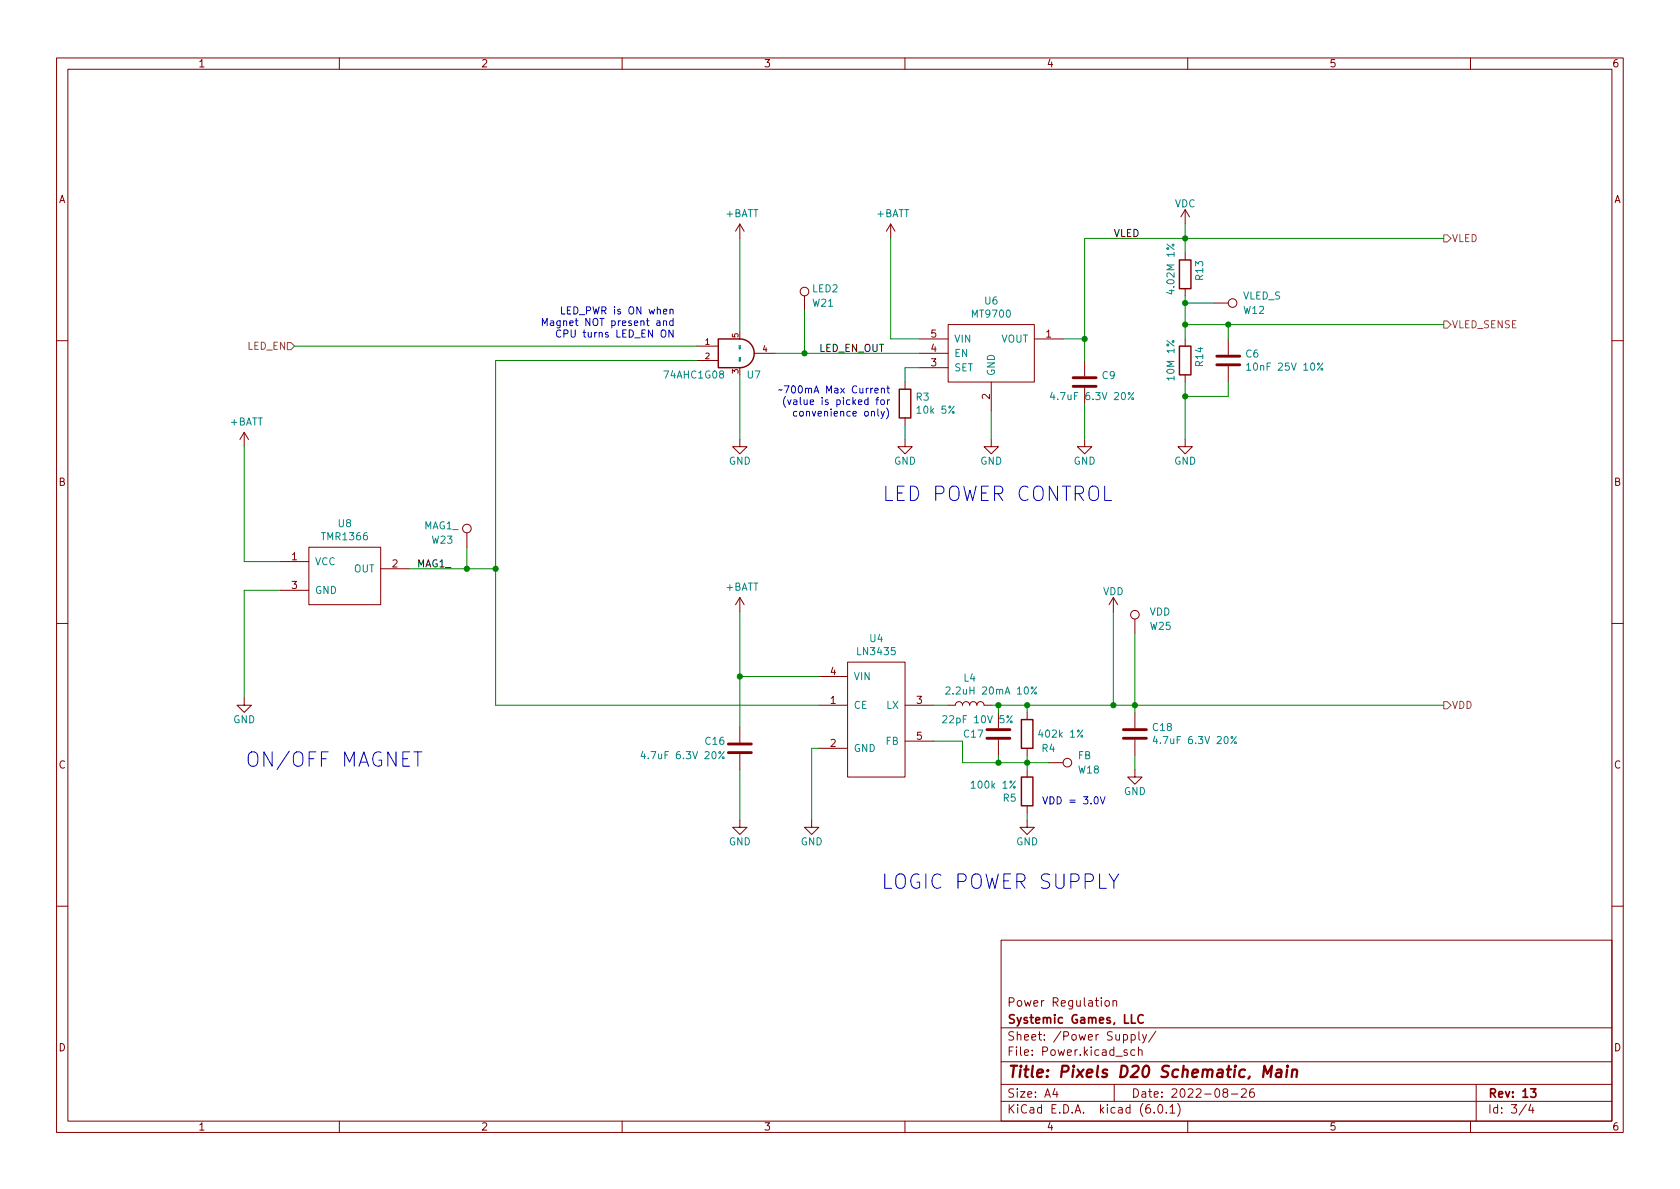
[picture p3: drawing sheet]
<svg xmlns="http://www.w3.org/2000/svg" width="297mm" height="210mm" viewBox="0 0 297 210" stroke-linecap="round" stroke-linejoin="round" font-family="sans-serif">
<g fill="none" stroke="#840000" stroke-width=".18">
<path d="M10 10.2h277v190.1h-277zM12 12.2h273v186.1h-273zM60 10.2v2M110 10.2v2M160 10.2v2M210 10.2v2M260 10.2v2M130.8 39.6l-.8 1.3M130.8 39.6v2.6M130.8 39.6l.8 1.3M157.5 39.6l-.8 1.3M157.5 39.6v2.6"/>
<path d="M157.5 39.6l.7 1.3M209.5 37.1v2.5M209.5 37.1l-.7 1.2M209.5 37.1l.8 1.2M142.2 52.3v2.6M162.6 59.9h5M167.6 57.4h15.3v10.2h-15.3zM182.9 59.9h5.1M209.5 44.7v1.3M209.5 51v1.3M209.5 59.9v1.3M214.6 53.6h2.6"/>
<path d="M217.2 59.9v2.8M10 60.2h2M43.2 76.4l-.8 1.3M43.2 76.4v2.6M43.2 76.4l.7 1.3M123.2 61.2h3.8M123.2 63.7h3.8M130.8 77.7v1.3h1.3l-1.3 1.3-1.3-1.3h1.3M133.3 62.5h3.9M160 77.7v1.3h1.3l-1.3 1.3-1.3-1.3h1.3M160 67.6v1.2M160 73.9v1.3"/>
<path d="M162.6 65h5M162.6 62.5h5M175.3 77.7v1.3h1.2l-1.2 1.3-1.3-1.3h1.3M175.3 67.6v5M191.8 77.7v1.3h1.2l-1.2 1.3-1.3-1.3h1.3M191.8 63.7v2.8M191.8 68.6v2.8M209.5 77.7v1.3h1.3l-1.3 1.3-1.2-1.3h1.2M209.5 66.3v1.3M217.2 64.8v2.8M285 60.2h2M49.5 99.3h5.1"/>
<path d="M54.6 96.8h12.7v10.1h-12.7zM82.5 94.2v2.6M10 110.2h2M49.5 104.4h5.1M67.3 100.6h5.1M130.8 105.7v2.5M130.8 105.7l-.8 1.2M130.8 105.7l.8 1.2M144.8 119.6h5.1M149.9 117.1h10.1v20.3h-10.1zM196.8 105.7l-.7 1.2M196.8 105.7v2.5"/>
<path d="M196.8 105.7l.8 1.2M200.7 109.5v2.5M285 110.2h2M43.2 123.4v1.3h1.2l-1.2 1.3-1.3-1.3h1.3M130.8 128.5v2.8M130.8 133.3v2.8M144.8 124.7h5.1M144.8 132.3h5.1M160 124.7h5.1M160 131.1h5.1M167.6 124.7h1.3a.64 .64 0 0 1 .6-.6 .64 .64 0 0 1 .7 .6 .64 .64 0 0 1 .6-.6 .64 .64 0 0 1 .6 .6 .64 .64 0 0 1 .7-.6 .64 .64 0 0 1 .6 .6 .64 .64 0 0 1 .7-.6 .64 .64 0 0 1 .6 .6h1.3M176.5 126v2.8"/>
<path d="M176.5 130.8v2.8M181.6 126v1.2M181.6 132.3v1.3M181.6 136.1v1.3M185.4 134.9h2.6M200.7 136.1v1.3h1.2l-1.2 1.3-1.3-1.3h1.3M200.7 126v2.8M200.7 130.8v2.8M130.8 145v1.3h1.3l-1.3 1.3-1.3-1.3h1.3M143.5 145v1.3h1.3l-1.3 1.3-1.3-1.3h1.3M181.6 145v1.3h1.3l-1.3 1.3-1.3-1.3h1.3M181.6 142.5v1.3"/>
<path d="M10 160.2h2M177 166.3h108v32h-108zM195.5 177l.4-.1 .2 .3v.4l-.2 .3h-.4l-.1-.3v-.4zM196.8 177.1l.2-.2 .4 .1v.9M196.8 176.9v1M285 160.2h2M60 198.3v2M110 198.3v2M160 198.3v2M177 194.8h108M177 191.8h108M177 187.8h108"/>
<path d="M177 181.8h108M186.5 192.5l-.4 1h1M186.9 193v1M197 191.8v3M199.3 185.7l-.4-.1-.2 .2 .1 .3 .5 .1v.4h-.6M200 183l.4-.1 .3 .3v.4l-.1 .3h-.6M200 182.9v1.5M200.6 185.7l-.4-.1-.3 .3v.4l.2 .3h.5M201.3 185.8l.2-.2 .4 .1v.9M201.3 185.1v1.5M201.4 182.4v1.3l.2 .2M202 182.9l.4 1"/>
<path d="M202.7 182.9l-.5 1.4-.2 .1M204.1 196.7v.1M204.4 182.4l-1.3 1.9M204.9 195.4l.2-.1a.81 .81 0 0 1 .6 .7 .81 .81 0 0 1-.3 .8h-.2a.81 .81 0 0 1-.6-.6 .81 .81 0 0 1 .3-.8zM206.2 196.7v.1M206.9 195.8l.4-.5v1.5M206.9 196.8h.8M208.2 195.1a1.72 1.72 0 0 1 0 2.3M210 198.3v2M216.5 193.2l-.3-.3 .1-.2 .2-.2 .4 .1 .2 .2-.1 .2-.6 .2-.2 .3 .1 .4 .2 .1h.4l.2-.3-.1-.4-.2-.1M217.7 193.5h1.2M219.5 192.7l.6-.2 .2 .2 .1 .3-1 1h1"/>
<path d="M221.6 192.5a.59 .59 0 0 0-.7 .7v.5l.2 .3h.4l.2-.1 .1-.5-.2-.2-.4-.1-.3 .3M260 198.3v2M261 191.8v6.5M269.9 195.3l-1.3 1.9M270.6 195.3l-.3 1h.9M271 195.8v1"/>
<circle cx="142.2" cy="51.6" r=".76"/>
<circle cx="217.9" cy="53.6" r=".76"/>
<circle cx="82.5" cy="93.5" r=".76"/>
<circle cx="200.7" cy="108.7" r=".76"/>
<circle cx="188.7" cy="134.9" r=".76"/>
</g>
<path d="M200.1 179.4v1.5h.7M202.1 179.6a.6 .6 0 0 0-.7 0 .6 .6 0 0 0-.2 .7 .56 .56 0 0 0 .3 .6 .56 .56 0 0 0 .6-.1M270.6 192.5h1l-.5 .6 .4 .1v.7l-.2 .1h-.5l-.2-.1" fill="none" stroke="#840000" stroke-width=".3"/>
<path d="M223.3 190.5l.3-2 .5 1.4 .8-1.4-.2 2M225.8 189.2l.2-.1 .5 .1v1.3M226.6 189.6l-.7 .1a.4 .4 0 0 0-.3 .3 .4 .4 0 0 0 .2 .5l.7-.1M227.6 189.1l-.2 1.4M227.7 188.5l-.1 .1v.1l.2-.1-.1-.1-.1 .2M228.5 189.3a.49 .49 0 0 1 .9 .1l-.2 1.1M228.5 189.1l-.1 1.4" fill="none" stroke="#840000" stroke-width=".4"/>
<path d="M189.7 68.3h4.1M189.7 66.8h4.1M215.1 64.5h4.1M215.1 63h4.1M128.8 133.1h4M128.8 131.6h4M174.5 130.6h4.1M174.5 129h4.1M198.6 130.6h4.1M198.6 129h4.1" fill="none" stroke="#840000" stroke-width=".51"/>
<g fill="none" stroke="#008484" stroke-width=".18">
<path d="M186 69.3l-.3 .9h.8M200.4 69.4l-.9 1.3M220.4 64.6l.4-.4v1.3M220.4 65.5h.7M233.9 64.2l-1 1.3M113.7 132.8l-.3 .9h.7M128 132.9l-.9 1.3M166.7 126.7l.5-.1 .2 .3-.8 .9h.8M167.2 121.6l.5-.1 .3 .3-.8 .9h.8M179 126.6l-1 1.2M183.3 121.5l-1 1.2M204.2 130.2l-.3 .9h.8"/>
<path d="M218.6 130.2l-1 1.3"/>
<circle cx="200.2" cy="70.5" r=".18"/>
<circle cx="233.7" cy="65.3" r=".18"/>
<circle cx="127.9" cy="134" r=".18"/>
<circle cx="178.8" cy="127.6" r=".18"/>
<circle cx="182.5" cy="121.6" r=".18"/>
<circle cx="183.1" cy="122.6" r=".18"/>
<circle cx="218.4" cy="131.3" r=".18"/>
</g>
<path d="M127 59.9h3.8a2.54 2.54 0 0 1 2.6 2.6 2.54 2.54 0 0 1-2.6 2.5h-3.8zM208.5 46h2.1v5h-2.1zM159 68.8h2v5.1h-2zM208.5 61.2h2.1v5.1h-2.1zM180.6 127.2h2v5.1h-2zM180.6 137.4h2v5.1h-2z" fill="none" stroke="#840000" stroke-width=".25"/>
<path d="M255.3 56.8h.6l.6 .6-.6 .6h-.6zM255.3 41.5h.6l.6 .7-.6 .6h-.6zM50.8 60.6h.6l.7 .6-.7 .6h-.6zM255.3 124.1h.6l.6 .6-.6 .6h-.6z" fill="none" stroke="#848400" stroke-width=".18"/>
<g fill="none" stroke="#0000c2" stroke-width=".18">
<path d="M95.9 57.6v-1.3l.4 .9 .4-.9v1.3M97.4 56.8h.4l.1 .8M97.9 57l-.4 .1-.2 .2 .2 .3 .4-.1M99.2 58.5a.6 .6 0 0 0-.9 .4 .6 .6 0 0 0 .6 .7l.3-.1M99.3 54.3v1.2h.6M119 56.8l-.4-.1-.2 .3 .1 .5h.5M119 56.3v1.3M138.3 68.9l-.6 .1M138.7 68.2h.8l-.5 1.3M138.9 70.1a1.46 1.46 0 0 0 0 1.9M139.3 70.7l.3 .8 .3-.8M140 68.3l.2-.1a.68 .68 0 0 1 .5 .7 .68 .68 0 0 1-.5 .6l-.2-.1-.1-.4z"/>
<path d="M140.3 70.8h.5l.1 .7M140.9 71l-.4 .1-.2 .1 .2 .3h.4M140.9 72.8l-.4-.1-.2 .3 .1 .5h.5M141.5 72.8l.3-.1 .2 .3v.3l-.2 .3-.3-.1-.1-.2zM156.7 72.1a1.46 1.46 0 0 1 0 2M156.9 70.7v.8M157.3 70.7l-.4 .2M44 133.3a.85 .85 0 0 1 1-.3 .85 .85 0 0 1 .6 .8v.8a.85 .85 0 0 1-.9 .9 .85 .85 0 0 1-.8-.9zM156.4 154.5v2.6h1.2M184.4 140.9l.4 1.3 .4-1.3"/>
</g>
<g fill="none" stroke="#008400" stroke-width=".18">
<path d="M209.5 39.6v5.1M130.8 42.2v16.5M142.2 54.9v7.6M157.5 42.2v17.7h5.1M188 59.9h3.8M209.5 52.3v7.6M209.5 53.6h5.1M209.5 57.4h45.8M217.2 57.4v2.5M255.3 42.2h-63.5v21.5M43.2 79v20.3h6.3M52.1 61.2h71.1"/>
<path d="M123.2 63.7h-35.6v61h57.2M130.8 66.3v11.4M137.2 62.5h25.4M160 75.2v2.5M162.6 65h-2.6v2.6M175.3 72.6v5.1M191.8 71.4v6.3M209.5 67.6v10.1M217.2 67.6v2.5h-7.7M82.5 96.8v3.8M49.5 104.4h-6.3v19M72.4 100.6h15.2"/>
<path d="M130.8 108.2v20.3M130.8 119.6h14M196.8 108.2v16.5M200.7 112v14M130.8 136.1v8.9M144.8 132.3h-1.3v12.7M165.1 124.7h2.5M165.1 131.1h5.1v3.8h15.2M175.3 124.7h80M176.5 124.7v1.3M176.5 133.6v1.3M181.6 124.7v1.3"/>
<path d="M181.6 133.6v2.5M200.7 133.6v2.5M181.6 143.8v1.2"/>
</g>
<g fill="#008400" stroke="#008400" stroke-width=".18">
<circle cx="209.5" cy="57.4" r=".46"/>
<circle cx="191.8" cy="59.9" r=".46"/>
<circle cx="209.5" cy="53.6" r=".46"/>
<circle cx="217.2" cy="57.4" r=".46"/>
<circle cx="209.5" cy="42.2" r=".46"/>
<circle cx="209.5" cy="70.1" r=".46"/>
<circle cx="176.5" cy="134.9" r=".46"/>
<circle cx="142.2" cy="62.5" r=".46"/>
<circle cx="176.5" cy="124.7" r=".46"/>
<circle cx="130.8" cy="119.6" r=".46"/>
<circle cx="87.6" cy="100.6" r=".46"/>
<circle cx="82.5" cy="100.6" r=".46"/>
<circle cx="181.6" cy="124.7" r=".46"/>
<circle cx="200.7" cy="124.7" r=".46"/>
<circle cx="196.8" cy="124.7" r=".46"/>
<circle cx="181.6" cy="134.9" r=".46"/>
</g>
<g font-size="3.5" fill="#0000c2">
<text x="157" y="88.6">LED POWER CONTROL</text>
<text x="45.3" y="135.6">ON/OFF MAGNET</text>
<text x="157.4" y="157.2">LOGIC POWER SUPPLY</text>
</g>
<text font-size="2.8" fill="#840000" x="178" y="190.6">Title: Pixels D20 Schematic, Main</text>
<g font-size="2.1" fill="#840000">
<text x="178" y="178">Power Regulation</text>
<text x="178" y="184">Sheet: /Power Supply/</text>
<text x="178" y="181">Systemic Games, LLC</text>
<text x="178" y="186.7">File: Power.kicad_sch</text>
<text x="178" y="196.9">KiCad E.D.A. kicad (6.0.1)</text>
<text x="178" y="194.1">Size: A4</text>
<text x="200" y="194.1">Date: 2022-08-26</text>
<text x="263" y="194.1">Rev: 13</text>
<text x="263" y="196.9">Id: 3/4</text>
</g>
<g font-size="1.8" fill="#840000">
<text x="35" y="11.9">1</text>
<text x="85" y="11.9">2</text>
<text x="135" y="11.9">3</text>
<text x="185" y="11.9">4</text>
<text x="235" y="11.9">5</text>
<text x="285" y="11.9">6</text>
<text x="10.3" y="35.9">A</text>
<text x="285.3" y="35.9">A</text>
<text x="164.6" y="59.7">5</text>
<text x="184.9" y="59.7">1</text>
<text x="164.6" y="64.8">3</text>
<text x="164.6" y="62.2">4</text>
<text x="175" y="70.6" transform="rotate(-90 175 70.6)">2</text>
<text x="10.3" y="85.9">B</text>
<text x="285.3" y="85.9">B</text>
<text x="51.6" y="99.1">1</text>
<text x="69.4" y="100.3">2</text>
<text x="51.6" y="104.1">3</text>
<text x="146.8" y="119.4">4</text>
<text x="146.8" y="124.5">1</text>
<text x="162.1" y="124.5">3</text>
<text x="162.1" y="130.8">5</text>
<text x="10.3" y="135.9">C</text>
<text x="146.8" y="132.1">2</text>
<text x="285.3" y="135.9">C</text>
<text x="10.3" y="185.9">D</text>
<text x="285.3" y="185.9">D</text>
<text x="35" y="199.9">1</text>
<text x="85" y="199.9">2</text>
<text x="135" y="199.9">3</text>
<text x="185" y="199.9">4</text>
<text x="235" y="199.9">5</text>
<text x="285" y="199.9">6</text>
</g>
<g font-size="1.8" fill="#008484">
<text x="128.3" y="38.4">+BATT</text>
<text x="155" y="38.4">+BATT</text>
<text x="207.7" y="36.6">VDC</text>
<text x="143.7" y="51.7">LED2</text>
<text x="174.1" y="53.8">U6</text>
<text x="207.6" y="51.6" transform="rotate(-90 207.6 51.6)">4.02M 1%</text>
<text x="212.7" y="49.5" transform="rotate(-90 212.7 49.5)">R13</text>
<text x="219.7" y="53">VLED_S</text>
<text x="143.7" y="54.2">W21</text>
<text x="172" y="56.2">MT9700</text>
<text x="219.9" y="55.5">W12</text>
<text x="168.7" y="65.7">SET</text>
<text x="168.7" y="63.1">EN</text>
<text x="168.7" y="60.6">VIN</text>
<text x="177" y="60.6">VOUT</text>
<text x="212.7" y="64.7" transform="rotate(-90 212.7 64.7)">R14</text>
<text x="220.3" y="63.2">C6</text>
<text x="221.3" y="65.5">10nF 25V 10%</text>
<text x="117.6" y="66.9">74AHC1G08</text>
<text x="132.1" y="66.9">U7</text>
<text x="162" y="70.8">R3</text>
<text x="175.9" y="66.5" transform="rotate(-90 175.9 66.5)">GND</text>
<text x="186.7" y="70.7">4.7uF 6.3V 20%</text>
<text x="194.9" y="67">C9</text>
<text x="207.6" y="67" transform="rotate(-90 207.6 67)">10M 1%</text>
<text x="40.7" y="75.2">+BATT</text>
<text x="162.4" y="73.1">10k 5%</text>
<text x="128.8" y="82.2">GND</text>
<text x="158.1" y="82.2">GND</text>
<text x="173.3" y="82.2">GND</text>
<text x="189.8" y="82.2">GND</text>
<text x="207.6" y="82.2">GND</text>
<text x="57.1" y="95.5">TMR1366</text>
<text x="59.8" y="93.2">U8</text>
<text x="75" y="93.6">MAG1_</text>
<text x="55.6" y="99.9">VCC</text>
<text x="62.6" y="101.2">OUT</text>
<text x="76.4" y="96.1">W23</text>
<text x="55.6" y="105">GND</text>
<text x="128.3" y="104.4">+BATT</text>
<text x="195" y="105.2">VDD</text>
<text x="153.8" y="113.5">U4</text>
<text x="203.2" y="108.8">VDD</text>
<text x="203.4" y="111.4">W25</text>
<text x="151.8" y="115.8">LN3435</text>
<text x="150.9" y="125.3">CE</text>
<text x="150.9" y="120.3">VIN</text>
<text x="156.7" y="125.3">LX</text>
<text x="168.2" y="122.8">2.2uH 20mA 10%</text>
<text x="170.4" y="120.5">L4</text>
<text x="41.2" y="127.9">GND</text>
<text x="124.8" y="131.7">C16</text>
<text x="156.6" y="131.7">FB</text>
<text x="167.4" y="127.9">22pF 10V 5%</text>
<text x="170.5" y="130.4">C17</text>
<text x="184.1" y="130.4">402k 1%</text>
<text x="203.9" y="129.3">C18</text>
<text x="204.9" y="131.6">4.7uF 6.3V 20%</text>
<text x="114.3" y="134.2">4.7uF 6.3V 20%</text>
<text x="150.9" y="133">GND</text>
<text x="184.2" y="133">R4</text>
<text x="190.6" y="134.2">FB</text>
<text x="190.7" y="136.8">W18</text>
<text x="172.1" y="139.4">100k 1%</text>
<text x="177.4" y="141.8">R5</text>
<text x="198.7" y="140.6">GND</text>
<text x="128.8" y="149.5">GND</text>
<text x="141.5" y="149.5">GND</text>
<text x="179.6" y="149.5">GND</text>
</g>
<g font-size="1.8">
<text x="196.8" y="41.9">VLED</text>
<text x="144.8" y="62.2">LED_EN_OUT</text>
<text x="73.7" y="100.3">MAG1_</text>
</g>
<g font-size="1.8" fill="#848400">
<text x="256.6" y="42.8">VLED</text>
<text x="256.6" y="58">VLED_SENSE</text>
<text x="43.7" y="61.8">LED_EN</text>
<text x="256.6" y="125.3">VDD</text>
</g>
<g font-size="1.8" fill="#0000c2">
<text x="98.4" y="57.6">Magnet NOT present and</text>
<text x="100.1" y="59.7">CPU turns LED_EN ON</text>
<text x="100.6" y="55.6">LED_PWR is ON when</text>
<text x="140.9" y="69.6">~700mA Max Current</text>
<text x="141.5" y="71.6">(value is picked for</text>
<text x="142" y="73.6">convenience only)</text>
<text x="186.2" y="142.2">VDD = 3.0V</text>
</g>
<g font-size="1.4" fill="#840000">
<text x="130.6" y="59.7" transform="rotate(-90 130.6 59.7)">5</text>
<text x="124.7" y="61">1</text>
<text x="124.7" y="63.5">2</text>
<text x="134.9" y="62.2">4</text>
<text x="130.6" y="66" transform="rotate(-90 130.6 66)">3</text>
</g>
<g font-size=".4" fill="#008484">
<text x="130.9" y="64" transform="rotate(-90 130.9 64)">GND</text>
<text x="130.9" y="61.7" transform="rotate(-90 130.9 61.7)">VCC</text>
</g>
</svg>
